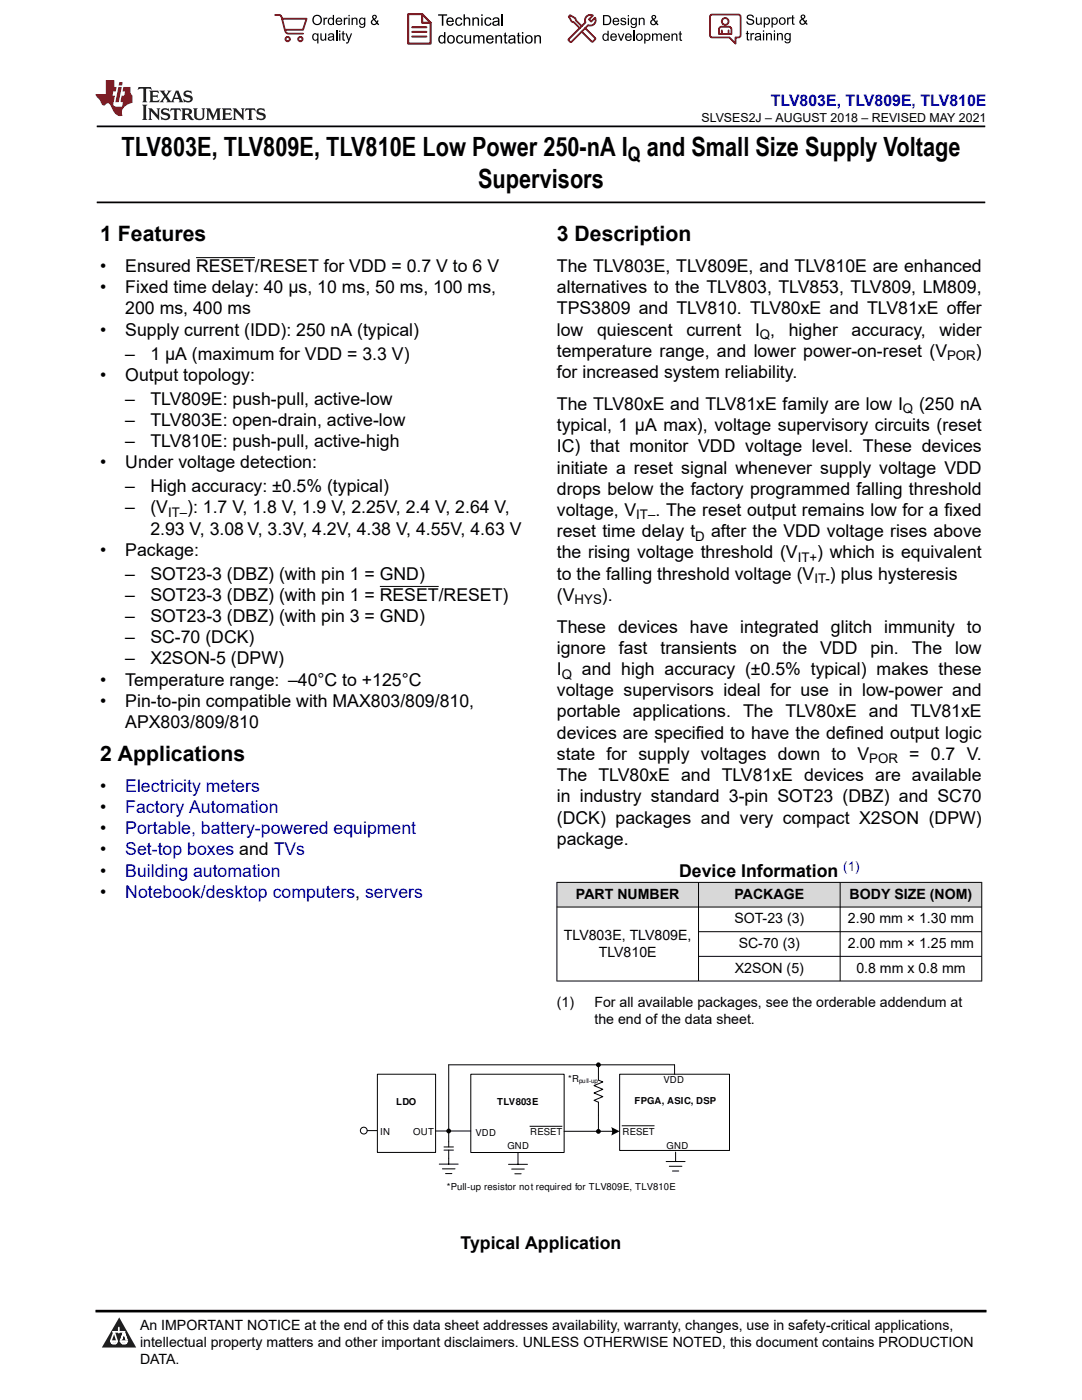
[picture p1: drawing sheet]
<svg xmlns="http://www.w3.org/2000/svg" width="216mm" height="279mm" viewBox="0 0 216 279" stroke-linecap="round" stroke-linejoin="round" font-family="sans-serif">
<path d="M19.3 25.2h177.3M19.3 40.4h177.3" fill="none" stroke="#000" stroke-width=".35"/>
<path d="M39.1 51.4h11.8M75.8 117h11.7" fill="none" stroke="#000" stroke-width=".2"/>
<g fill="#d8d8d8">
<path d="M111.1 176.1h84.8v4.9h-84.8z" fill-rule="evenodd"/>
<path d="M111.2 176.2h28.1v4.8h-28.1z" fill-rule="evenodd"/>
<path d="M139.4 176.2h28.2v4.8h-28.2z" fill-rule="evenodd"/>
<path d="M167.7 176.2h28.1v4.8h-28.1z" fill-rule="evenodd"/>
</g>
<path d="M111.1 176.1h84.9M111.1 176v19.8M139.4 176v19.8M167.6 176v19.8M195.9 176v19.8M111.1 181h84.9M139.4 185.9h56.6M139.4 190.9h56.6M196 195.8h-84.9" fill="none" stroke="#000" stroke-width=".2"/>
<path d="M93.9 214.4h18.7v15.6h-18.7z" fill-rule="evenodd" fill="#fff"/>
<g fill="none" stroke="#000" stroke-width=".2">
<path d="M93.9 214.4h18.7v15.6h-18.7zM73.3 225.6h2"/>
<circle cx="72.6" cy="225.6" r=".68"/>
</g>
<path d="M123.6 214.4h22v15.2h-22z" fill-rule="evenodd" fill="#fff"/>
<path d="M119.4 212.5v3.1l.9 .3-1.8 .8 1.8 .7-1.8 .7 1.8 .8-1.8 .7 .9 .4v2.6M123.6 214.4h22v15.2h-22zM112.6 225.8h9.8" fill="none" stroke="#000" stroke-width=".2"/>
<path d="M122 224.9l1.6 .9-1.6 .8 .1-1z" fill-rule="evenodd" fill="#000"/>
<path d="M75.3 214.4h11.6v15.6h-11.6z" fill-rule="evenodd" fill="#fff"/>
<g fill="none" stroke="#000" stroke-width=".2">
<path d="M75.3 214.4h11.6v15.6h-11.6zM134.6 214.4v-1.9h-45.1v16.4M86.9 225.7h7M87.6 232.3h3.8M88.3 233.3h2.5M88.6 229.5h1.9M88.6 228.9h1.9M88.9 234.2h1.3M89.5 229.5v2.8M101.5 232.4h3.7M102.1 233.3h2.5M102.7 234.3h1.3"/>
<path d="M103.4 230.1v2.3M105.7 224.8h6.5M119.4 222.6v3.2h-.3M124.1 224.7h6.5M132.9 231.8h3.8M133.6 232.8h2.5M134.2 233.7h1.2M134.8 229.9v1.9"/>
</g>
<g fill="#000">
<circle cx="119.4" cy="212.5" r=".48"/>
<circle cx="89.5" cy="225.7" r=".48"/>
<circle cx="119.4" cy="225.8" r=".48"/>
</g>
<path d="M0 0h215.9v23.8h-215.9z" fill-rule="evenodd" fill="#fff"/>
<path d="M27.7 17.4l-.2 .6 .5-.3h.6v.2v2.1l-.2 .4h1l-.2-.4v-2.1v-.2h.5l.5 .3-.1-.6zM29.8 18.1l.2 .4v1.5l-.2 .4h1.9l.1-.6a1.08 1.08 0 0 1-1.3 .2v-.7h.6l.4 .2v-.6l-.4 .2h-.6v-.6l.2-.1a1 1 0 0 1 1 .2l-.1-.5zM31.8 18.1l1 1.1-1 1.2h.9l-.2-.2 .4-.7 .5 .7-.2 .2h1.6l-.2-.2 .1-.4h1l.1 .4-.1 .2h.9l-.2-.3-.8-2h-.5l-1 2.2-.8-1.1 .9-1.1h-.8l.2 .2-.5 .7-.3-.7 .1-.2zM35.2 18.5l.4 1h-.8zM36.8 18.2a.65 .65 0 0 0-.2 .8 .65 .65 0 0 0 .6 .4l.7 .2 .1 .2a.79 .79 0 0 1-.7 .4 .79 .79 0 0 1-.7-.5l.1 .7 .2-.1a.93 .93 0 0 0 1.1 .1 .93 .93 0 0 0 .4-1 1.46 1.46 0 0 0-1.2-.6l-.1-.3a1.09 1.09 0 0 1 1.2 .2l-.2-.6-.1 .1-.6-.2zM28.4 20.9l.2 .4v2.3l-.2 .3h1l-.2-.3v-2.3l.2-.4zM29.6 21.6l.2 .4v1.6l-.2 .3h.8l-.3-.3v-1.4l1.7 1.8v-2l.2-.4h-.8l.2 .2 .1 1.1-1.2-1.3zM32.3 21.8a.65 .65 0 0 0-.2 .7 .65 .65 0 0 0 .7 .4l.6 .2 .1 .2a.79 .79 0 0 1-.7 .4 .79 .79 0 0 1-.7-.5l.1 .7 .2-.1a.93 .93 0 0 0 1.1 .1 .93 .93 0 0 0 .4-.9 1.46 1.46 0 0 0-1.2-.6l-.1-.4a1.09 1.09 0 0 1 1.2 .2l-.2-.6-.1 .1-.6-.1zM34.1 21.6l-.1 .7a.63 .63 0 0 1 .7-.4l.1 1.7-.3 .3h1l-.2-.3v-1.7a.66 .66 0 0 1 .8 .4l-.1-.7zM36.2 21.6l.2 .4v1.6l-.2 .3h.9l-.2-.2v-.7h.5l.1 .2a.79 .79 0 0 0 1.2 .6l-1-.9a.61 .61 0 0 0 .6-.6 .61 .61 0 0 0-.5-.6zM36.9 21.9h.2a.47 .47 0 0 1 .5 .1 .47 .47 0 0 1 .1 .5l-.2 .2h-.6zM38.5 21.6l.2 .2a2.27 2.27 0 0 0 .4 2 1.04 1.04 0 0 0 1.7-.7v-1.3l.2-.2h-.8l.2 .4v1.1a.6 .6 0 0 1-.6 .6 .6 .6 0 0 1-.6-.6v-1.1l.3-.4zM41.1 21.6l.2 .4v1.6l-.2 .3h.7l-.2-.3v-1.5l.9 1.9 .8-1.9v1.5l-.2 .3h1l-.3-.3v-1.6l.3-.4h-.8l-.7 1.5-.7-1.5zM44.3 21.6l.2 .4v1.6l-.2 .3h1.9l.1-.5a1.09 1.09 0 0 1-1.3 .1v-.6h.6l.4 .1v-.6l-.4 .2h-.6v-.6l.2-.1a1.01 1.01 0 0 1 1 .3l-.1-.6zM46.4 21.6l.3 .4v1.6l-.3 .3h.8l-.2-.3v-1.4l1.6 1.8v-2l.2-.4h-.7l.2 .2v1.1l-1.2-1.3zM49 21.6l-.1 .7a.63 .63 0 0 1 .8-.4v1.7l-.3 .3h1l-.2-.3v-1.7a.66 .66 0 0 1 .8 .4l-.1-.7zM51.4 21.8a.65 .65 0 0 0-.2 .7 .65 .65 0 0 0 .6 .4l.6 .2 .2 .2a.79 .79 0 0 1-.8 .4 .79 .79 0 0 1-.6-.5l.1 .7 .2-.1a.93 .93 0 0 0 1 .1 .93 .93 0 0 0 .5-.9 1.46 1.46 0 0 0-1.3-.6l-.1-.4a1.09 1.09 0 0 1 1.3 .2l-.2-.6-.2 .1-.5-.1z" fill="#231f20"/>
<path d="M21.1 16v2.8h-2v.3l.9 1a.95 .95 0 0 0 .9 .9 .59 .59 0 0 1 .6-.4 .59 .59 0 0 1 .5 .4l.4 .8a1.59 1.59 0 0 0 2.1 1.3 1.61 1.61 0 0 1 1-2.2l1-.4-.1-1.5a1.59 1.59 0 0 1-.4-1.6h-1.4l-.2 .9h.5l-.1 .8h-.5l-.2 1v.2l.4 .1-.2 .9h-.6a.73 .73 0 0 1-1.1-.7l.3-1.5h-.5l.2-.8h.5l.2-.9h-.5v-1.4zM23.6 17.4l-.6 3h.7l.6-3zM23.8 16.4l-.1 .7h.7l.1-.7z" fill="#ed1c24"/>
<g fill="#000">
<path d="M62.3 4a1 1 0 0 1 2 0 1 1 0 0 1-2 0zM62.8 3.4a.78 .78 0 0 0-.1 1.1 .78 .78 0 0 0 1.1 .1 .78 .78 0 0 0 .1-1.1 .78 .78 0 0 0-1.1-.1z" fill-rule="evenodd"/>
<path d="M62.5 6.8l.4-.2 .4 .3v-.2h.2v2h-.2v-.7a.68 .68 0 0 1-.9-.1 .68 .68 0 0 1 0-.9zM62.6 7a.51 .51 0 0 0-.1 .6 .51 .51 0 0 0 .7 .2 .51 .51 0 0 0 .1-.7 .51 .51 0 0 0-.7-.1z" fill-rule="evenodd"/>
<path d="M64.5 3.5h.3v.3l.1-.3h.3l.1 .1-.1 .2a.32 .32 0 0 0-.3 0 .32 .32 0 0 0-.1 .4v.8h-.3z" fill-rule="evenodd"/>
<path d="M63.9 6.7h.3v.8a.36 .36 0 0 0 .3 .4 .36 .36 0 0 0 .4-.5v-.7h.2v1.4h-.2v-.2a.51 .51 0 0 1-.6 .2 .51 .51 0 0 1-.4-.5z" fill-rule="evenodd"/>
<path d="M65.6 3.7l.4-.2 .4 .2v-.7h.3v2h-.3v-.2a.7 .7 0 0 1-1-.1 .7 .7 0 0 1 .2-1zM65.8 3.8a.51 .51 0 0 0-.1 .7 .51 .51 0 0 0 .6 .2 .51 .51 0 0 0 .1-.7 .51 .51 0 0 0-.6-.2z" fill-rule="evenodd"/>
<path d="M65.6 6.8a.66 .66 0 0 1 .8-.1 .66 .66 0 0 1 .3 .8v.6h-.2l-.1-.2a.52 .52 0 0 1-.7 .2 .52 .52 0 0 1-.2-.6l.3-.2a.42 .42 0 0 0 .6-.3l-.3-.2-.3 .1-.1 .2h-.3zM65.7 7.6a.35 .35 0 0 0 .3 .4 .35 .35 0 0 0 .4-.4v-.2z" fill-rule="evenodd"/>
<path d="M67.7 6.1h.2v.3h-.2zM67.7 6.7h.2v1.4h-.2z" fill-rule="evenodd"/>
<path d="M67.1 3.7a.68 .68 0 0 1 .9-.1 .68 .68 0 0 1 .3 .7h-1.1a.42 .42 0 0 0 .3 .5 .42 .42 0 0 0 .5-.3h.3a.73 .73 0 0 1-1.1 .4 .73 .73 0 0 1-.1-1.2zM67.4 3.8l-.2 .3h.8l-.2-.4z" fill-rule="evenodd"/>
<path d="M68.6 3.5h.2v.3l.2-.3h.3l.1 .1-.1 .2a.32 .32 0 0 0-.4 0 .32 .32 0 0 0-.1 .4v.8h-.2z" fill-rule="evenodd"/>
<path d="M68.3 6.3l.3-.1v.5h.2v.1h-.2v.9l.3 .4a.36 .36 0 0 1-.4 0 .36 .36 0 0 1-.2-.4v-.9h-.1v-.1h.1z" fill-rule="evenodd"/>
<path d="M68.9 6.7h.3l.4 1.1 .4-1.1h.3l-.6 1.4a.51 .51 0 0 1-.6 .6l-.1-.3h.3l.2-.3z" fill-rule="evenodd"/>
<path d="M69.5 3h.3v.3h-.3zM69.5 3.5h.3v1.5h-.3z" fill-rule="evenodd"/>
<path d="M70.2 3.5h.2v.2a.52 .52 0 0 1 .6-.2 .52 .52 0 0 1 .3 .6v.9h-.2v-.9a.34 .34 0 0 0-.3-.4 .34 .34 0 0 0-.4 .3v1h-.2z" fill-rule="evenodd"/>
<path d="M71.8 3.7l.4-.2 .5 .2v-.2h.2v1.3a.64 .64 0 0 1-.5 .8 .64 .64 0 0 1-.7-.5h.2a.41 .41 0 0 0 .5 .2 .41 .41 0 0 0 .2-.5 .69 .69 0 0 1-.9-.1 .69 .69 0 0 1 .1-1zM72 3.8a.5 .5 0 0 0-.1 .7 .5 .5 0 0 0 .7 .1 .5 .5 0 0 0 .1-.6 .5 .5 0 0 0-.7-.2z" fill-rule="evenodd"/>
<path d="M74.4 3.1a.47 .47 0 0 1 .7 .1 .47 .47 0 0 1-.3 .7l.4 .4 .1-.3 .2 .1-.1 .4 .3 .3-.2 .2-.3-.3a.63 .63 0 0 1-1 .1 .63 .63 0 0 1 .3-1l-.3-.4zM74.5 3.4a.27 .27 0 0 0 .5 0 .27 .27 0 0 0-.5 0zM74.4 4.1a.4 .4 0 0 0 0 .6 .4 .4 0 0 0 .6-.1l-.4-.6z" fill-rule="evenodd"/>
<path d="M87.4 2.9h1.8v.2h-.7v2h-.3v-2h-.8z" fill-rule="evenodd"/>
<path d="M87.6 7.2l.5-.2 .5 .2v-.8h.3v2.3h-.3v-.2a.76 .76 0 0 1-1-.1 .76 .76 0 0 1-.1-1zM87.9 7.4a.58 .58 0 0 0-.2 .7 .58 .58 0 0 0 .8 .2 .58 .58 0 0 0 .1-.7 .58 .58 0 0 0-.7-.2z" fill-rule="evenodd"/>
<path d="M89.5 7.2a.81 .81 0 0 1 1.1 .1 .81 .81 0 0 1-.2 1.2 .81 .81 0 0 1-1.1-.2l-.1-.7zM89.6 7.4a.57 .57 0 0 0 0 .8 .57 .57 0 0 0 .8 0 .57 .57 0 0 0 0-.7 .57 .57 0 0 0-.8-.1z" fill-rule="evenodd"/>
<path d="M89.3 3.7a.77 .77 0 0 1 .9-.2 .77 .77 0 0 1 .4 .9h-1.3a.48 .48 0 0 0 .4 .5 .48 .48 0 0 0 .6-.3h.3a.83 .83 0 0 1-1.3 .4 .83 .83 0 0 1 0-1.3zM89.5 3.8l-.2 .4h1l-.3-.5z" fill-rule="evenodd"/>
<path d="M91 3.7a.7 .7 0 0 1 1.2 .3h-.2a.45 .45 0 0 0-.6-.3 .45 .45 0 0 0-.3 .6 .45 .45 0 0 0 .3 .6 .45 .45 0 0 0 .6-.4l.3 .1a.76 .76 0 0 1-1.1 .5 .76 .76 0 0 1-.3-1.1z" fill-rule="evenodd"/>
<path d="M91.2 7.2a.7 .7 0 0 1 1.2 .3l-.3 .1a.45 .45 0 0 0-.5-.4 .45 .45 0 0 0-.3 .7 .45 .45 0 0 0 .3 .6 .45 .45 0 0 0 .6-.4h.2a.76 .76 0 0 1-1 .5 .76 .76 0 0 1-.4-1.1z" fill-rule="evenodd"/>
<path d="M92.5 2.9h.3v.8a.59 .59 0 0 1 .7-.2 .59 .59 0 0 1 .3 .6v1h-.2v-1a.4 .4 0 0 0-.5-.4 .4 .4 0 0 0-.3 .5v.9h-.3z" fill-rule="evenodd"/>
<path d="M92.7 7h.2v.9a.41 .41 0 0 0 .5 .6 .41 .41 0 0 0 .3-.6v-.9h.3v1.7h-.3v-.3a.58 .58 0 0 1-.7 .3 .58 .58 0 0 1-.3-.7z" fill-rule="evenodd"/>
<path d="M94.3 3.5h.2v.2a.59 .59 0 0 1 .7-.2 .59 .59 0 0 1 .4 .6v1h-.3v-1a.41 .41 0 0 0-.4-.4 .41 .41 0 0 0-.4 .5v.9h-.2z" fill-rule="evenodd"/>
<path d="M94.4 7h.3v.3a.56 .56 0 0 1 1 0 .54 .54 0 0 1 .6-.3 .54 .54 0 0 1 .4 .5v1.2h-.3v-1.1a.34 .34 0 0 0-.3-.4 .34 .34 0 0 0-.4 .3v1.2h-.3v-1.1a.38 .38 0 0 0-.5-.3 .38 .38 0 0 0-.2 .5v.9h-.3z" fill-rule="evenodd"/>
<path d="M96 2.9h.3v.3h-.3zM96 3.5h.3v1.6h-.3z" fill-rule="evenodd"/>
<path d="M96.8 3.7a.7 .7 0 0 1 1.3 .3h-.3a.45 .45 0 0 0-.6-.3 .45 .45 0 0 0-.3 .6 .45 .45 0 0 0 .3 .6 .45 .45 0 0 0 .6-.4l.3 .1a.76 .76 0 0 1-1.1 .5 .76 .76 0 0 1-.3-1.1z" fill-rule="evenodd"/>
<path d="M97.2 7.2a.77 .77 0 0 1 .9-.1 .77 .77 0 0 1 .4 .8h-1.2a.48 .48 0 0 0 .3 .6 .48 .48 0 0 0 .6-.4l.3 .1a.83 .83 0 0 1-1.3 .3 .83 .83 0 0 1 0-1.3zM97.4 7.4l-.1 .3h.9l-.2-.4z" fill-rule="evenodd"/>
<path d="M98.8 7h.3v.3a.59 .59 0 0 1 .7-.3 .59 .59 0 0 1 .4 .7v1h-.3v-1a.41 .41 0 0 0-.5-.5 .41 .41 0 0 0-.3 .6v.9h-.3z" fill-rule="evenodd"/>
<path d="M98.4 3.7a.74 .74 0 0 1 1-.2 .74 .74 0 0 1 .3 .9v.7h-.3v-.2a.59 .59 0 0 1-.8 .3 .59 .59 0 0 1-.3-.8l1.1-.3a.42 .42 0 0 0-.4-.4 .42 .42 0 0 0-.5 .3h-.2zM98.6 4.5a.36 .36 0 0 0 .2 .5 .36 .36 0 0 0 .5-.2l.1-.5z" fill-rule="evenodd"/>
<path d="M100.7 6.6l.2-.1v.5h.3v.2h-.3v1l.1 .2h.2l.1 .3a.41 .41 0 0 1-.5-.1 .41 .41 0 0 1-.1-.4v-1h-.2v-.2h.2z" fill-rule="evenodd"/>
<path d="M101.6 7.2a.74 .74 0 0 1 .9-.2 .74 .74 0 0 1 .3 1l.1 .7h-.3v-.2a.59 .59 0 0 1-.8 .2 .59 .59 0 0 1-.3-.8l1-.3a.42 .42 0 0 0-.3-.4 .42 .42 0 0 0-.5 .3h-.3zM101.8 8.1a.36 .36 0 0 0 .1 .5 .36 .36 0 0 0 .5-.3l.2-.4z" fill-rule="evenodd"/>
<path d="M103.3 6.6l.3-.1v.5h.3v.2h-.3v1l.1 .2h.2v.3a.41 .41 0 0 1-.5-.1 .41 .41 0 0 1-.1-.4v-1h-.2v-.2h.2z" fill-rule="evenodd"/>
<path d="M104.1 6.4h.3v.3h-.3zM104.1 7h.3v1.7h-.3z" fill-rule="evenodd"/>
<path d="M105 7.2a.81 .81 0 0 1 1.1 .1 .81 .81 0 0 1-.1 1.2 .81 .81 0 0 1-1.2-.2v-.7zM105.2 7.4a.57 .57 0 0 0-.1 .8 .57 .57 0 0 0 .8 0 .57 .57 0 0 0 0-.7 .57 .57 0 0 0-.7-.1z" fill-rule="evenodd"/>
<path d="M106.6 7h.3v.3a.59 .59 0 0 1 .7-.3 .59 .59 0 0 1 .4 .7v1h-.3v-1a.41 .41 0 0 0-.5-.5 .41 .41 0 0 0-.3 .6v.9h-.3z" fill-rule="evenodd"/>
<path d="M120.3 3h.7a1 1 0 0 1 1 1 1 1 0 0 1-1 1h-.7zM120.6 3.2v1.6h.4a.77 .77 0 0 0 .7-.8 .77 .77 0 0 0-.7-.8z" fill-rule="evenodd"/>
<path d="M120.4 6.9l.4-.2 .4 .2v-.8h.3v2h-.3v-.1a.7 .7 0 0 1-.9-.2 .7 .7 0 0 1 .1-.9zM120.6 7a.51 .51 0 0 0-.1 .7 .51 .51 0 0 0 .6 .1 .51 .51 0 0 0 .1-.6 .51 .51 0 0 0-.6-.2z" fill-rule="evenodd"/>
<path d="M122 6.9a.68 .68 0 0 1 .8-.2 .68 .68 0 0 1 .3 .8h-1.1a.42 .42 0 0 0 .3 .5 .42 .42 0 0 0 .5-.3h.3a.73 .73 0 0 1-1.1 .3 .73 .73 0 0 1 0-1.1zM122.2 7l-.2 .3h.8l-.2-.4z" fill-rule="evenodd"/>
<path d="M122.4 3.7a.68 .68 0 0 1 .8-.1 .68 .68 0 0 1 .4 .8h-1.1a.42 .42 0 0 0 .3 .4 .42 .42 0 0 0 .5-.3l.3 .1a.73 .73 0 0 1-1.2 .3 .73 .73 0 0 1 0-1.2zM122.6 3.8l-.1 .3h.8l-.2-.3z" fill-rule="evenodd"/>
<path d="M123.9 3.7l.1-.1a.62 .62 0 0 1 .9 .3l-.2 .1a.29 .29 0 0 0-.3-.3 .29 .29 0 0 0-.3 .3l.1 .1a.58 .58 0 0 1 .6 .1 .58 .58 0 0 1 .1 .6 .67 .67 0 0 1-1.1-.2l.2-.1a.33 .33 0 0 0 .4 .4 .33 .33 0 0 0 .3-.4 .71 .71 0 0 1-.9-.6z" fill-rule="evenodd"/>
<path d="M123.3 6.7h.2l.4 1.2 .4-1.2h.3l-.6 1.4h-.2z" fill-rule="evenodd"/>
<path d="M125.3 3h.2v.3h-.2zM125.3 3.6h.2v1.4h-.2z" fill-rule="evenodd"/>
<path d="M124.9 6.9a.68 .68 0 0 1 .8-.2 .68 .68 0 0 1 .4 .8h-1.1a.42 .42 0 0 0 .3 .5 .42 .42 0 0 0 .5-.3h.3a.73 .73 0 0 1-1.2 .3 .73 .73 0 0 1 0-1.1zM125.1 7l-.1 .3h.8l-.2-.4z" fill-rule="evenodd"/>
<path d="M126 3.7l.4-.2 .4 .2v-.1h.3v1.2a.64 .64 0 0 1-.5 .8 .64 .64 0 0 1-.8-.5l.3 .1a.41 .41 0 0 0 .5 .2 .41 .41 0 0 0 .2-.6 .69 .69 0 0 1-.9-.1 .69 .69 0 0 1 .1-1zM126.2 3.9a.5 .5 0 0 0-.1 .6 .5 .5 0 0 0 .6 .2 .5 .5 0 0 0 .2-.7 .5 .5 0 0 0-.7-.1z" fill-rule="evenodd"/>
<path d="M126.9 7.4a.73 .73 0 0 1 1.4 0 .73 .73 0 0 1-1.4 0zM127.3 7a.5 .5 0 0 0-.1 .7 .5 .5 0 0 0 .7 0 .5 .5 0 0 0 0-.6 .5 .5 0 0 0-.6-.1z" fill-rule="evenodd"/>
<path d="M127.5 3.6h.2v.2a.52 .52 0 0 1 .6-.3 .52 .52 0 0 1 .3 .6v.9h-.2v-.9a.34 .34 0 0 0-.3-.4 .34 .34 0 0 0-.4 .3v1h-.2z" fill-rule="evenodd"/>
<path d="M128.5 6.7h.3v.2a.67 .67 0 0 1 .9 0 .67 .67 0 0 1 0 .9 .55 .55 0 0 1-.9 .2v.7h-.3zM128.9 7a.5 .5 0 0 0-.1 .7 .5 .5 0 0 0 .6 .1 .5 .5 0 0 0 .2-.6 .5 .5 0 0 0-.7-.2z" fill-rule="evenodd"/>
<path d="M130.1 6.7h.2v.2a.49 .49 0 0 1 .9 0l.4-.2a.42 .42 0 0 1 .5 .4v1h-.3v-.9a.3 .3 0 0 0-.2-.3 .3 .3 0 0 0-.4 .2v1h-.2v-.9a.33 .33 0 0 0-.5-.3 .33 .33 0 0 0-.2 .5v.7h-.2z" fill-rule="evenodd"/>
<path d="M130.1 3.1a.47 .47 0 0 1 .8 .1 .47 .47 0 0 1-.3 .7l.3 .4 .1-.2h.3l-.2 .5 .3 .3-.2 .2-.3-.3a.63 .63 0 0 1-1 .1 .63 .63 0 0 1 .3-1l-.2-.5zM130.2 3.5a.27 .27 0 0 0 .5 0 .27 .27 0 0 0-.5 0zM130.2 4.1a.4 .4 0 0 0 0 .7 .4 .4 0 0 0 .6-.2l-.5-.6z" fill-rule="evenodd"/>
<path d="M132.5 6.9a.68 .68 0 0 1 .9-.2 .68 .68 0 0 1 .3 .8h-1.1a.42 .42 0 0 0 .3 .5 .42 .42 0 0 0 .5-.3h.3a.73 .73 0 0 1-1.1 .3 .73 .73 0 0 1-.1-1.1zM132.7 7l-.1 .3h.8l-.2-.4z" fill-rule="evenodd"/>
<path d="M134 6.7h.2v.2a.52 .52 0 0 1 .6-.2 .52 .52 0 0 1 .4 .6v.8h-.3v-.8a.34 .34 0 0 0-.2-.4 .34 .34 0 0 0-.4 .2l-.1 1h-.2z" fill-rule="evenodd"/>
<path d="M135.6 6.3l.2-.1v.5h.3v.2h-.3v.8l.3 .4a.36 .36 0 0 1-.4 0 .36 .36 0 0 1-.1-.4v-.8h-.2v-.2h.2z" fill-rule="evenodd"/>
<path d="M149.2 3a.8 .8 0 0 1 1.2 .5h-.2a.44 .44 0 0 0-.5-.4 .44 .44 0 0 0-.4 .5l.2 .1a.9 .9 0 0 1 1 .8 .84 .84 0 0 1-.9 .5 .84 .84 0 0 1-.7-.7h.3a.52 .52 0 0 0 .5 .5 .52 .52 0 0 0 .5-.6l-.2-.1a.85 .85 0 0 1-1-.8z" fill-rule="evenodd"/>
<path d="M149 6.3l.3-.2v.5h.2v.2h-.2v.9l.2 .4a.36 .36 0 0 1-.4-.1 .36 .36 0 0 1-.1-.4v-.8h-.2v-.2h.2z" fill-rule="evenodd"/>
<path d="M149.7 6.6h.3v.2l.1-.2h.3l.1 .1-.1 .2a.32 .32 0 0 0-.3 0 .32 .32 0 0 0-.1 .4v.8h-.3z" fill-rule="evenodd"/>
<path d="M150.7 6.8a.66 .66 0 0 1 .9-.2 .66 .66 0 0 1 .3 .9v.6h-.2l-.1-.2a.52 .52 0 0 1-.7 .2 .52 .52 0 0 1-.2-.7l.2-.1a.42 .42 0 0 0 .7-.3l-.3-.2h-.3l-.1 .3-.3-.1zM150.9 7.5a.35 .35 0 0 0 .3 .5 .35 .35 0 0 0 .4-.4v-.3z" fill-rule="evenodd"/>
<path d="M150.8 3.5h.3v.8a.36 .36 0 0 0 .3 .5 .36 .36 0 0 0 .4-.5v-.8h.2v1.4h-.2v-.2a.51 .51 0 0 1-.6 .3 .51 .51 0 0 1-.4-.6z" fill-rule="evenodd"/>
<path d="M152.2 6.1h.3v.2h-.3zM152.2 6.6h.3v1.5h-.3z" fill-rule="evenodd"/>
<path d="M152.4 3.5h.2v.2a.67 .67 0 0 1 .9 0 .67 .67 0 0 1 .1 .9 .55 .55 0 0 1-1 .2v.7h-.2zM152.7 3.8a.5 .5 0 0 0-.1 .7 .5 .5 0 0 0 .7 .1 .5 .5 0 0 0 .1-.6 .5 .5 0 0 0-.7-.2z" fill-rule="evenodd"/>
<path d="M152.9 6.6h.2v.2a.52 .52 0 0 1 .6-.2 .52 .52 0 0 1 .3 .6v.9h-.2v-.9a.34 .34 0 0 0-.3-.4 .34 .34 0 0 0-.4 .2v1.1h-.2z" fill-rule="evenodd"/>
<path d="M153.9 3.5h.3v.2a.67 .67 0 0 1 .9 0 .67 .67 0 0 1 0 .9 .55 .55 0 0 1-.9 .2v.7h-.3zM154.3 3.8a.5 .5 0 0 0-.1 .7 .5 .5 0 0 0 .6 .1 .5 .5 0 0 0 .2-.6 .5 .5 0 0 0-.7-.2z" fill-rule="evenodd"/>
<path d="M154.4 6.1h.3v.2h-.3zM154.4 6.6h.3v1.5h-.3z" fill-rule="evenodd"/>
<path d="M155 6.6h.3v.2a.52 .52 0 0 1 .6-.2 .52 .52 0 0 1 .3 .6v.9h-.2v-.9a.34 .34 0 0 0-.3-.4 .34 .34 0 0 0-.4 .2v1.1h-.3z" fill-rule="evenodd"/>
<path d="M155.4 4.2a.75 .75 0 0 1 1.5 0 .75 .75 0 0 1-1.5 0zM155.8 3.8a.5 .5 0 0 0-.1 .7 .5 .5 0 0 0 .8 0 .5 .5 0 0 0 0-.7 .5 .5 0 0 0-.7 0z" fill-rule="evenodd"/>
<path d="M156.7 6.8l.4-.2 .5 .2v-.2h.2v1.3a.64 .64 0 0 1-.5 .7 .64 .64 0 0 1-.8-.4h.3a.41 .41 0 0 0 .5 .2 .41 .41 0 0 0 .2-.5 .69 .69 0 0 1-.9-.1 .69 .69 0 0 1 .1-1zM156.9 6.9a.5 .5 0 0 0-.1 .7 .5 .5 0 0 0 .6 .1 .5 .5 0 0 0 .2-.7 .5 .5 0 0 0-.7-.1z" fill-rule="evenodd"/>
<path d="M157.1 3.5h.2v.2l.1-.2h.3h.2l-.1 .3a.32 .32 0 0 0-.4 0 .32 .32 0 0 0-.1 .4v.7h-.2z" fill-rule="evenodd"/>
<path d="M158 3.1l.3-.1v.5h.2v.2h-.2v.8l.3 .4a.36 .36 0 0 1-.4 0 .36 .36 0 0 1-.2-.4v-.8h-.1v-.2h.1z" fill-rule="evenodd"/>
<path d="M159.9 3a.47 .47 0 0 1 .7 .1 .47 .47 0 0 1-.3 .7l.4 .5 .1-.3h.2l-.1 .5 .3 .3-.2 .2-.3-.3a.63 .63 0 0 1-1 .1 .63 .63 0 0 1 .3-1l-.3-.5zM160 3.4a.27 .27 0 0 0 .5 0 .27 .27 0 0 0-.5 0zM159.9 4.1a.4 .4 0 0 0 0 .6 .4 .4 0 0 0 .6-.2l-.4-.6z" fill-rule="evenodd"/>
</g>
<path d="M67.2 6.1v2M126.5 6.1v2" fill="none" stroke="#000" stroke-width=".25"/>
<g fill="none" stroke="#de0000" stroke-width=".37">
<path d="M54.9 3h.9a1.19 1.19 0 0 1 .6 1.2l.6 2.1a.85 .85 0 0 0 1 .4h2.5M56.3 3.7h4.9l-.7 2.2h-3.6M116.1 5.2l-1.2-1.1-.1-.5-1-.6-.3 .3 .6 1 .5 .2 1.1 1.1M116.8 5.6l1.9 2v.3l-.4 .4h-.3l-1.9-2zM116.8 5.6l.6-.6a1.07 1.07 0 0 0 1.2-.2 1.07 1.07 0 0 0 .1-1.3l-.7 .8-.5-.4 .8-.8a1.07 1.07 0 0 0-1.2 .2 1.07 1.07 0 0 0-.3 1.2l-3.3 3.3v.3l.3 .3h.2l2.1-2.1M141.7 3.1l.4-.2h5.3l.3 .2 .1 3.9-.2 .4-.8 .1v1.2l-1.3-1.2h-3.4l-.4-.2zM143.5 5.6l.5-.3 1.7 .1 .2 .5v.9h-2.4zM144 6.1v.7M145.4 6.1v.7"/>
<circle cx="57.4" cy="7.8" r=".44"/>
<circle cx="59.9" cy="7.8" r=".44"/>
<circle cx="144.7" cy="4.3" r=".67"/>
</g>
<path d="M100.2 2.9v2.2" fill="none" stroke="#000" stroke-width=".28"/>
<path d="M81.4 2.8h2.8v1.7h1.7v4.2h-4.5zM82.3 6.4h2.8M82.3 5.4h2.8M82.3 7.3h2.8M84.2 2.8l1.7 1.7" fill="none" stroke="#de0000" stroke-width=".42"/>
<path d="M0 261.4h215.9v18h-215.9z" fill-rule="evenodd" fill="#fff"/>
<path d="M23.8 262.9l3.4 6h-6.9z" fill="#231f20"/>
<path d="M22.1 267.7h1.3l-.4 .5h-.3a.55 .55 0 0 1-.6-.5z" fill-rule="evenodd" fill="#fff"/>
<path d="M22.1 267.7h1.3l-.4 .5h-.3a.55 .55 0 0 1-.6-.5z" fill="none" stroke="#231f20" stroke-width=".34"/>
<path d="M22.1 267.7h1.3l-.4 .5h-.5zM22.6 265.8h.1M22.6 265.8h2.3zM23.7 265.9h.1M23.7 264.9v1zM24 267.7h.1" fill="none" stroke="#fff" stroke-width=".34"/>
<path d="M24.7 265.8l-.7 1.9z" fill="#fff"/>
<path d="M24.7 265.8l-.7 1.9z" fill="none" stroke="#fff" stroke-width=".34"/>
<path d="M24.7 265.8l.7 1.9z" fill="#fff"/>
<path d="M24.7 265.8l.7 1.9zM25.3 267.7h.1" fill="none" stroke="#fff" stroke-width=".34"/>
<path d="M22.8 265.8l-.7 1.9z" fill="#fff"/>
<path d="M22.8 265.8l-.7 1.9z" fill="none" stroke="#fff" stroke-width=".34"/>
<path d="M22.8 265.8l.6 1.9z" fill="#fff"/>
<path d="M22.8 265.8l.6 1.9z" fill="none" stroke="#fff" stroke-width=".34"/>
<path d="M24.1 267.7h1.3a.65 .65 0 0 1-.6 .5 .65 .65 0 0 1-.7-.5z" fill-rule="evenodd" fill="#fff"/>
<path d="M24.1 267.7h1.3a.65 .65 0 0 1-.6 .5 .65 .65 0 0 1-.7-.5z" fill="none" stroke="#231f20" stroke-width=".34"/>
<path d="M24 267.7h.1M24.1 267.7h1.3l-.4 .5h-.5z" fill="none" stroke="#fff" stroke-width=".34"/>
<path d="M19 261.7h177.8" fill="none" stroke="#000" stroke-width=".53"/>
<g font-size="5.3">
<text x="24.2" y="31.2">TLV803E, TLV809E, TLV810E Low Power 250-nA I</text>
<text x="129" y="31.2">and Small Size Supply Voltage</text>
<text x="95.4" y="37.5">Supervisors</text>
</g>
<g font-size="4.2">
<text x="20" y="48.1">1 Features</text>
<text x="111.1" y="48.1">3 Description</text>
<text x="20" y="151.9">2 Applications</text>
</g>
<text font-size="4" x="125.3" y="32.2">Q</text>
<g font-size="3.5">
<text x="20" y="58.5">•</text>
<text x="20" y="54.3">•</text>
<text x="25" y="58.5">Fixed time delay: 40 µs, 10 ms, 50 ms, 100 ms,</text>
<text x="25" y="54.3">Ensured RESET/RESET for VDD = 0.7 V to 6 V</text>
<text x="111.1" y="54.3">The TLV803E, TLV809E, and TLV810E are enhanced</text>
<text x="111.1" y="58.5">alternatives to the TLV803, TLV853, TLV809, LM809,</text>
<text x="25" y="62.8">200 ms, 400 ms</text>
<text x="111.1" y="62.8">TPS3809 and TLV810. TLV80xE and TLV81xE offer</text>
<text x="20" y="67">•</text>
<text x="25" y="67">Supply current (IDD): 250 nA (typical)</text>
<text x="25" y="71.7">–</text>
<text x="30" y="71.7">1 µA (maximum for VDD = 3.3 V)</text>
<text x="111.1" y="71.2">temperature range, and lower power-on-reset (V</text>
<text x="111.1" y="67">low</text>
<text x="119.1" y="67">quiescent</text>
<text x="137" y="67">current</text>
<text x="150.7" y="67">I ,</text>
<text x="157.4" y="67">higher</text>
<text x="169.9" y="67">accuracy,</text>
<text x="187.5" y="67">wider</text>
<text x="194.7" y="71.2">)</text>
<text x="20" y="76">•</text>
<text x="25" y="76">Output topology:</text>
<text x="111.1" y="75.5">for increased system reliability.</text>
<text x="25" y="80.7">–</text>
<text x="30" y="80.7">TLV809E: push-pull, active-low</text>
<text x="111.1" y="81.8">The TLV80xE and TLV81xE family are low I</text>
<text x="183.4" y="81.8">(250 nA</text>
<text x="25" y="85">–</text>
<text x="25" y="89.2">–</text>
<text x="30" y="85">TLV803E: open-drain, active-low</text>
<text x="30" y="89.2">TLV810E: push-pull, active-high</text>
<text x="111.1" y="86">typical, 1 µA max), voltage supervisory circuits (reset</text>
<text x="20" y="93.4">•</text>
<text x="25" y="93.4">Under voltage detection:</text>
<text x="111.1" y="90.3">IC) that monitor VDD voltage level. These devices</text>
<text x="111.1" y="94.5">initiate a reset signal whenever supply voltage VDD</text>
<text x="25" y="98.2">–</text>
<text x="30" y="98.2">High accuracy: ±0.5% (typical)</text>
<text x="111.1" y="98.7">drops below the factory programmed falling threshold</text>
<text x="25" y="102.4">–</text>
<text x="30" y="106.7">2.93 V, 3.08 V, 3.3V, 4.2V, 4.38 V, 4.55V, 4.63 V</text>
<text x="30" y="102.4">(V</text>
<text x="37.4" y="102.4">): 1.7 V, 1.8 V, 1.9 V, 2.25V, 2.4 V, 2.64 V,</text>
<text x="111.1" y="107.2">reset time delay t</text>
<text x="111.1" y="103">voltage, V</text>
<text x="130.8" y="103">. The reset output remains low for a fixed</text>
<text x="141.9" y="107.2">after the VDD voltage rises above</text>
<text x="20" y="110.9">•</text>
<text x="25" y="110.9">Package:</text>
<text x="111.1" y="111.4">the rising voltage threshold (V</text>
<text x="163.1" y="111.4">) which is equivalent</text>
<text x="25" y="115.7">–</text>
<text x="25" y="119.9">–</text>
<text x="30" y="115.7">SOT23-3 (DBZ) (with pin 1 = GND)</text>
<text x="30" y="119.9">SOT23-3 (DBZ) (with pin 1 = RESET/RESET)</text>
<text x="111.1" y="115.7">to the falling threshold voltage (V</text>
<text x="111.1" y="119.9">(V</text>
<text x="120.1" y="119.9">).</text>
<text x="165.6" y="115.7">) plus hysteresis</text>
<text x="25" y="124.1">–</text>
<text x="30" y="124.1">SOT23-3 (DBZ) (with pin 3 = GND)</text>
<text x="25" y="128.4">–</text>
<text x="30" y="128.4">SC-70 (DCK)</text>
<text x="111.1" y="130.5">ignore</text>
<text x="111.1" y="126.3">These devices have integrated glitch immunity to</text>
<text x="123.5" y="130.5">fast</text>
<text x="131.8" y="130.5">transients</text>
<text x="149.7" y="130.5">on</text>
<text x="156.2" y="130.5">the</text>
<text x="163.6" y="130.5">VDD</text>
<text x="173.7" y="130.5">pin.</text>
<text x="181.9" y="130.5">The</text>
<text x="190.6" y="130.5">low</text>
<text x="20" y="136.8">•</text>
<text x="25" y="132.6">–</text>
<text x="25" y="136.8">Temperature range:  –40°C to +125°C</text>
<text x="30" y="132.6">X2SON-5 (DPW)</text>
<text x="111.1" y="134.7">I</text>
<text x="116.1" y="134.7">and high accuracy (±0.5% typical) makes these</text>
<text x="20" y="141.1">•</text>
<text x="25" y="141.1">Pin-to-pin compatible with MAX803/809/810,</text>
<text x="111.1" y="139">voltage supervisors ideal for use in low-power and</text>
<text x="111.1" y="143.2">portable applications. The TLV80xE and TLV81xE</text>
<text x="25" y="145.3">APX803/809/810</text>
<text x="111.1" y="147.4">devices are specified to have the defined output logic</text>
<text x="111.1" y="151.7">state for supply voltages down to V</text>
<text x="111.1" y="155.9">The TLV80xE and TLV81xE devices are available</text>
<text x="181.4" y="151.7">= 0.7 V.</text>
<text x="20" y="158">•</text>
<text x="111.1" y="160.1">in industry standard 3-pin SOT23 (DBZ) and SC70</text>
<text x="20" y="162.2">•</text>
<text x="20" y="166.5">•</text>
<text x="111.1" y="164.4">(DCK) packages and very compact X2SON (DPW)</text>
<text x="20" y="170.7">•</text>
<text x="111.1" y="168.6">package.</text>
<text x="20" y="179.2">•</text>
<text x="20" y="174.9">•</text>
<text x="135.5" y="174.9">Device Information</text>
<text x="91.9" y="249.3">Typical Application</text>
</g>
<g font-size="3.5" fill="#00f">
<text x="25" y="158">Electricity meters</text>
<text x="25" y="162.2">Factory Automation</text>
<text x="25" y="166.5">Portable, battery-powered equipment</text>
<text x="25" y="170.7">Set-top boxes and TVs</text>
<text x="25" y="179.2">Notebook/desktop computers, servers</text>
<text x="25" y="174.9">Building automation</text>
</g>
<text font-size="3.2" fill="#00f" x="153.8" y="21.1">TLV803E, TLV809E, TLV810E</text>
<g font-size="2.8">
<text x="114.9" y="179.4">PART NUMBER</text>
<text x="146.6" y="179.4">PACKAGE</text>
<text x="169.5" y="179.4">BODY SIZE (NOM)</text>
<text x="146.5" y="184.3">SOT-23 (3)</text>
<text x="169.2" y="184.3">2.90 mm × 1.30 mm</text>
<text x="112.5" y="187.5">TLV803E, TLV809E,</text>
<text x="119.5" y="190.9">TLV810E</text>
<text x="147.4" y="189.2">SC-70 (3)</text>
<text x="169.2" y="189.2">2.00 mm × 1.25 mm</text>
<text x="146.6" y="194.1">X2SON (5)</text>
<text x="170.9" y="194.1">0.8 mm x 0.8 mm</text>
<text x="111.1" y="200.9">(1)</text>
<text x="118.6" y="200.9">For all available packages, see the orderable addendum at</text>
<text x="118.6" y="204.3">the end of the data sheet.</text>
<text x="27.9" y="268.9">intellectual property matters and other important disclaimers. UNLESS OTHERWISE NOTED, this document contains PRODUCTION</text>
<text x="27.9" y="265.5">An IMPORTANT NOTICE at the end of this data sheet addresses availability, warranty, changes, use in safety-critical applications,</text>
<text x="27.9" y="272.3">DATA.</text>
</g>
<g font-size="2.6">
<text x="151.6" y="67.7">Q</text>
<text x="189" y="71.9">POR</text>
<text x="180.2" y="82.5">Q</text>
<text x="33.5" y="103.1">IT–</text>
<text x="127" y="103.7">IT–</text>
<text x="138.7" y="107.9">D</text>
<text x="159.2" y="112.1">IT+</text>
<text x="162.5" y="116.4">IT-</text>
<text x="114.7" y="120.6">HYS</text>
<text x="112.1" y="135.4">Q</text>
<text x="173.4" y="152.4">POR</text>
</g>
<text font-size="2.6" fill="#00f" x="168.3" y="173.8">(1)</text>
<text font-size="2.5" x="140" y="24.3">SLVSES2J – AUGUST 2018 – REVISED MAY 2021</text>
<g font-size="1.9">
<text x="113.4" y="215.9">*R</text>
<text x="79.1" y="220.5">LDO</text>
<text x="99.2" y="220.5">TLV803E</text>
<text x="126.6" y="220.3">FPGA, ASIC, DSP</text>
<text x="132.4" y="216.2">VDD</text>
<text x="75.8" y="226.4">IN</text>
<text x="82.5" y="226.4">OUT</text>
<text x="94.9" y="226.7">VDD</text>
<text x="105.8" y="226.5">RESET</text>
<text x="124.2" y="226.4">RESET</text>
<text x="101.3" y="229.3">GND</text>
<text x="133" y="229.3">GND</text>
<text x="89.2" y="237.5">*Pull-up resistor not required for TLV809E, TLV810E</text>
</g>
<text font-size="1.3" x="115.6" y="216.1">pull-up</text>
</svg>
